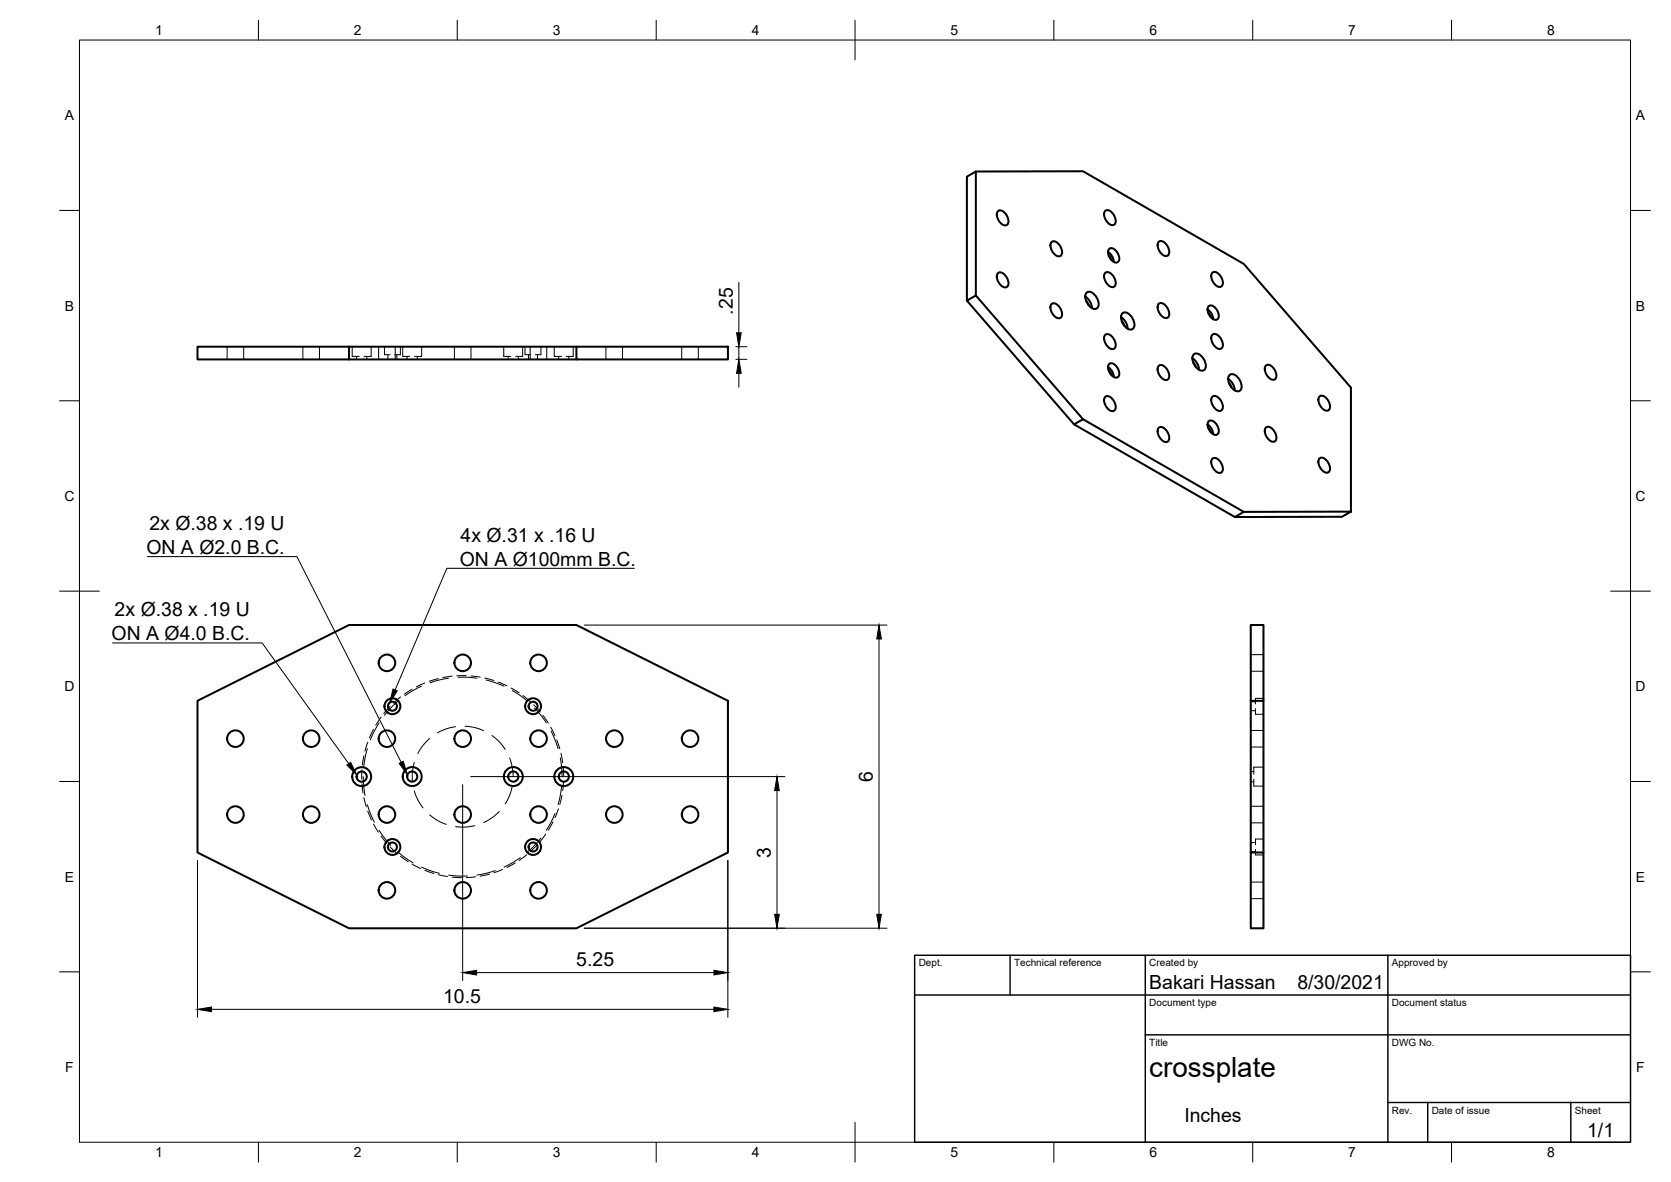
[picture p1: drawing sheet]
<svg xmlns="http://www.w3.org/2000/svg" width="420mm" height="297mm" viewBox="0 0 420 297" stroke-linecap="round" stroke-linejoin="round" font-family="sans-serif">
<!-- layer: Visible -->
<g fill="none" stroke="#000" stroke-width=".51">
<path d="M245.4 43.1l26.9-.1 40.4 23.3 27 31.1v31.2M250.9 53.1a1.69 1.69 0 0 1 2.2 1.1 1.7 1.7 0 0 1-.1 2.4 2.6 2.6 0 0 1-2.1-3.5zM277.9 53a1.69 1.69 0 0 1 2.2 1.1 1.7 1.7 0 0 1-.2 2.5 2.6 2.6 0 0 1-2-3.6zM245.4 74.3v-31.2l-2.3 1.3v31.2M250.9 68.6a1.69 1.69 0 0 1 2.2 1.1 1.7 1.7 0 0 1-.1 2.5 2.6 2.6 0 0 1-2.1-3.6zM264.4 76.4a1.69 1.69 0 0 1 2.2 1.1 1.7 1.7 0 0 1-.1 2.5 2.6 2.6 0 0 1-2.1-3.6zM264.4 60.8a1.69 1.69 0 0 1 2.2 1.1 1.7 1.7 0 0 1-.1 2.5 2.6 2.6 0 0 1-2.1-3.6zM272.9 74.5l1.2 1.3 .5 1.6M273.1 75.6l.6 1.1M273.1 73.7a1.49 1.49 0 0 1 2.3 .6l.4 .5a2.1 2.1 0 0 1 0 2.7 2.09 2.09 0 0 1-2.4-1.3 2.66 2.66 0 0 1-.3-2.5zM277.9 68.6a1.69 1.69 0 0 1 2.2 1.1 1.7 1.7 0 0 1-.2 2.4 2.6 2.6 0 0 1-2-3.5zM278.6 63.3a3.1 3.1 0 0 1 1.4 2.5"/>
<path d="M278.8 64.2l.6 1.1M278.9 62.6a1.62 1.62 0 0 1 2.1 1 1.63 1.63 0 0 1-.1 2.4 2.49 2.49 0 0 1-2-3.4zM281.9 79.7l1.1 1.2 .5 1.7M282.1 78.8a1.49 1.49 0 0 1 2.3 .7l.4 .5a2.1 2.1 0 0 1-.1 2.7 2.09 2.09 0 0 1-2.3-1.3 2.66 2.66 0 0 1-.3-2.6zM291.3 60.8a1.69 1.69 0 0 1 2.3 1.1 1.7 1.7 0 0 1-.2 2.4 2.6 2.6 0 0 1-2.1-3.5zM291.3 76.3a1.69 1.69 0 0 1 2.3 1.1 1.7 1.7 0 0 1-.2 2.5 2.6 2.6 0 0 1-2.1-3.6zM303.6 77.8a3.1 3.1 0 0 1 1.4 2.4M303.8 78.6l.6 1.1M303.9 76.9a1.62 1.62 0 0 1 2.1 1.1 1.63 1.63 0 0 1-.1 2.4 2.49 2.49 0 0 1-2-3.5zM304.8 68.5a1.69 1.69 0 0 1 2.3 1.1 1.7 1.7 0 0 1-.2 2.5 2.6 2.6 0 0 1-2.1-3.6zM87.8 87.1h-38.1v3.2h38.1M144.9 87.1h38.1v3.2h-38.1z"/>
<path d="M144.9 87.1h-57.1v3.2h57.1M277.9 84.2a1.69 1.69 0 0 1 2.2 1 1.7 1.7 0 0 1-.2 2.5 2.6 2.6 0 0 1-2-3.5zM277.9 99.7a1.69 1.69 0 0 1 2.2 1.1 1.7 1.7 0 0 1-.2 2.5 2.6 2.6 0 0 1-2-3.6zM278.6 92.3a3.1 3.1 0 0 1 1.4 2.4M278.8 93.1l.6 1.1M278.9 91.5a1.62 1.62 0 0 1 2.1 1 1.63 1.63 0 0 1-.1 2.4 2.49 2.49 0 0 1-2-3.4zM282.1 80.8l.6 1.1M291.3 91.9a1.69 1.69 0 0 1 2.3 1.1 1.7 1.7 0 0 1-.2 2.5 2.6 2.6 0 0 1-2.1-3.6zM299.8 90l1.2 1.3 .5 1.6M300 91.1l.7 1.1M300.1 89.2a1.49 1.49 0 0 1 2.3 .6l.3 .5a2.1 2.1 0 0 1 0 2.8 2.09 2.09 0 0 1-2.4-1.4 2.66 2.66 0 0 1-.2-2.5zM304.8 99.7a1.69 1.69 0 0 1 2.3 1.1 1.7 1.7 0 0 1-.2 2.5 2.6 2.6 0 0 1-2.1-3.6z"/>
<path d="M304.8 84.1a1.69 1.69 0 0 1 2.3 1.1 1.7 1.7 0 0 1-.2 2.5 2.6 2.6 0 0 1-2.1-3.6zM308.8 95.2l1.2 1.3 .5 1.6M309 96.3l.7 1.1M309 94.4a1.49 1.49 0 0 1 2.4 .6l.3 .5a2.1 2.1 0 0 1 0 2.7 2.09 2.09 0 0 1-2.4-1.3 2.66 2.66 0 0 1-.3-2.5zM318.3 91.9a1.69 1.69 0 0 1 2.2 1.1 1.7 1.7 0 0 1-.1 2.4 2.6 2.6 0 0 1-2.1-3.5zM331.8 99.6a1.69 1.69 0 0 1 2.2 1.1 1.7 1.7 0 0 1-.2 2.5 2.6 2.6 0 0 1-2-3.6zM272.3 105.4l-26.9-31.1-2.3 1.3 27 31M291.3 107.5a1.69 1.69 0 0 1 2.3 1.1 1.7 1.7 0 0 1-.2 2.5 2.6 2.6 0 0 1-2.1-3.6zM303.6 106.7a3.1 3.1 0 0 1 1.4 2.4M303.8 107.5l.6 1.1M303.9 105.9a1.62 1.62 0 0 1 2.1 1 1.63 1.63 0 0 1-.1 2.4 2.49 2.49 0 0 1-2-3.4zM304.8 115.3a1.69 1.69 0 0 1 2.3 1.1 1.7 1.7 0 0 1-.2 2.4 2.6 2.6 0 0 1-2.1-3.5z"/>
<path d="M318.3 107.4a1.69 1.69 0 0 1 2.2 1.1 1.7 1.7 0 0 1-.1 2.5 2.6 2.6 0 0 1-2.1-3.6zM331.8 115.2a1.69 1.69 0 0 1 2.2 1.1 1.7 1.7 0 0 1-.2 2.5 2.6 2.6 0 0 1-2-3.6zM310.5 129.9l2.2-1.3h27l-2.3 1.3zM312.7 128.6l-40.4-23.2-2.2 1.2 40.4 23.3M49.7 176.1l38.1-19h57.1l38.1 19v38.1l-38.1 19.1h-57.1l-38.1-19.1zM314.5 176.1v-19h3.2v19M314.5 214.2h3.2v19.1h-3.2zM314.5 214.2v-38.1h3.2v38.1"/>
<circle cx="97.3" cy="166.6" r="2.09"/>
<circle cx="98.7" cy="177.5" r="1.13"/>
<circle cx="98.7" cy="177.5" r="2"/>
<circle cx="116.3" cy="166.6" r="2.09"/>
<circle cx="134" cy="177.5" r="1.13"/>
<circle cx="134" cy="177.5" r="2"/>
<circle cx="135.4" cy="166.6" r="2.09"/>
<circle cx="59.2" cy="185.6" r="2.09"/>
<circle cx="78.2" cy="185.6" r="2.09"/>
<circle cx="90.9" cy="195.2" r="1.28"/>
<circle cx="90.9" cy="195.2" r="2.38"/>
<circle cx="97.3" cy="185.6" r="2.09"/>
<circle cx="103.6" cy="195.2" r="1.28"/>
<circle cx="103.6" cy="195.2" r="2.38"/>
<circle cx="116.3" cy="185.6" r="2.09"/>
<circle cx="129.1" cy="195.2" r="1.28"/>
<circle cx="129.1" cy="195.2" r="2.38"/>
<circle cx="135.4" cy="185.6" r="2.09"/>
<circle cx="141.8" cy="195.2" r="1.28"/>
<circle cx="141.8" cy="195.2" r="2.38"/>
<circle cx="154.5" cy="185.6" r="2.09"/>
<circle cx="173.5" cy="185.6" r="2.09"/>
<circle cx="59.2" cy="204.7" r="2.09"/>
<circle cx="78.2" cy="204.7" r="2.09"/>
<circle cx="97.3" cy="204.7" r="2.09"/>
<circle cx="98.7" cy="212.8" r="1.13"/>
<circle cx="98.7" cy="212.8" r="2"/>
<circle cx="116.3" cy="204.7" r="2.09"/>
<circle cx="134" cy="212.8" r="1.13"/>
<circle cx="134" cy="212.8" r="2"/>
<circle cx="135.4" cy="204.7" r="2.09"/>
<circle cx="154.5" cy="204.7" r="2.09"/>
<circle cx="173.5" cy="204.7" r="2.09"/>
<circle cx="97.3" cy="223.7" r="2.09"/>
<circle cx="116.3" cy="223.7" r="2.09"/>
<circle cx="135.4" cy="223.7" r="2.09"/>
</g>
<!-- layer: Hidden -->
<g fill="none" stroke="#000" stroke-width=".25">
<path d="M57.1 87.1v3.2M61.3 87.1v3.2M76.2 87.1v3.2M80.3 87.1v3.2M88.6 87.1v2.5h1.7M89.7 89.6v.7M92.2 89.6v.7M93.3 87.1v2.5h-1.8M95.2 87.1v3.2M96.7 87.1v2h1.4M97.5 89.1v1.2M99.4 87.1v3.2"/>
<path d="M99.8 89.1v1.2M100.7 87.1v2h-1.4M101.3 87.1v2.5h1.7M102.4 89.6v.7M104.9 89.6v.7M106 87.1v2.5h-1.8M114.3 87.1v3.2M118.4 87.1v3.2M126.7 87.1v2.5h1.7M127.8 89.6v.7M130.3 89.6v.7M131.4 87.1v2.5h-1.8"/>
<path d="M132 87.1v2h1.4M132.9 89.1v1.2M133.3 87.1v3.2M135.1 89.1v1.2M136 87.1v2h-1.4M137.5 87.1v3.2M139.4 87.1v2.5h1.8M140.5 89.6v.7M143 89.6v.7M144.1 87.1v2.5h-1.8M152.4 87.1v3.2M156.5 87.1v3.2"/>
<path d="M171.4 87.1v3.2M175.6 87.1v3.2M314.5 178.6h1.2M314.5 176.4h1.2M314.5 168.7h3.2M314.5 164.5h3.2M315.7 178.1v1.4h2M317.7 175.5h-2v1.4M314.5 196.5h.8M314.5 193.9h.8M314.5 187.7h3.2M314.5 183.6h3.2"/>
<path d="M315.3 195.8v1.8h2.4M317.7 192.8h-2.4v1.8M314.5 214h1.2M314.5 211.7h1.2M314.5 206.8h3.2M314.5 202.6h3.2M315.7 213.5v1.3h2M317.7 210.8h-2v1.5M314.5 225.8h3.2M314.5 221.7h3.2"/>
</g>
<!-- layer: Border -->
<g fill="none" stroke="#000" stroke-width=".25">
<path d="M20 10.1h390v276.9h-390zM65 5.1v5M115 5.1v5M165 5.1v5M215 5.1v10M265 5.1v5M315 5.1v5M365 5.1v5M15 52.9h5M410 52.9h5M15 100.7h5M410 100.7h5"/>
<path d="M15 148.6h10M405 148.6h10M15 196.4h5M410 196.4h5M15 244.2h5M410 244.2h5M65 287v5M115 287v5M165 287v5M215 282.1v9.9M265 287v5M315 287v5"/>
<path d="M365 287v5"/>
</g>
<!-- layer: TitleBlock -->
<path d="M230 240.1h180v46.9h-180zM230 250h180M254 240.1v9.9M288 240.1v46.9M349 240.1v46.9M288 260.1h122M349 277.1h61M359 277.1v9.9M395 277.1v9.9" fill="none" stroke="#000" stroke-width=".36"/>
<!-- layer: Sketch1 -->
<g fill="none" stroke="#000" stroke-width=".25">
<path d="M98.1 177.5l-1.6 1.8M100 176.3l-3.3 3.4M100.7 175.2l-1.8 1.5M103.6 173.2l-2 1.3M106 172.5l-4.2 2.3M106.8 171.6l-2.1 1M110.2 170.5l-2.3 .7M112.8 170.4l-2.2 .4-2.4 .8M113.7 169.9l-2.4 .4M115.1 170.2h2.7l2.1 .2M117.2 169.8h-2.3M118.4 169.9l2.3 .3"/>
<path d="M121.9 170.4l2.3 .6M122.2 170.9l4.5 1.5M125.3 171.4l2.2 .9M128.5 172.9l2 1.2M128.8 173.5l3.9 2.8M131.5 174.8l1.8 1.5M134.2 177.1l1.6 1.7M134.4 177.9l3 3.8M136.5 179.8l1.4 1.9M91 193.4v2.4M91 197l.3 2.3M91.3 195.2l.5 4.7"/>
<path d="M91.5 189.9l-.4 2.3M92.4 188.1l-.9 4.7M92.5 186.5l-.7 2.3M93.9 183.3l-1 2.1M95.3 181.7l-2.2 4.2M95.8 180.3l-1.3 1.9M104.2 191.6l-.5 2v2.8M104.2 198.8l.7 1.9 1.5 2.3M108 185.6l-1.4 1.5-1.5 2.3M114.5 182.6l-2 .5-2.5 1.1M116.9 182.5h.7a11.3 11.3 0 0 1 4 1.1M123.7 184.8l2.1 1.9 1.2 1.6"/>
<path d="M128.1 190.5l.8 2.6 .1 2.1M128.8 197.6l-.8 2.6-1 1.8M138.5 182.7l1 2.2M138.6 183.7l1.7 4.4M140 185.9l.8 2.3M140.9 190.4l.4 4.8M141.1 189.3l.4 2.4M141.2 197.5l-.9 4.7M141.3 199.9l-.5 2.2M141.6 192.8l.1 2.4M141.7 196.3l-.2 2.4M91.5 200.5l.6 2.2"/>
<path d="M92.4 202.2l1.7 4.4M92.5 203.9l.9 2.1M93.9 207.1l1.2 2M95.3 208.7l3 3.7M95.8 210.1l1.5 1.8M98.1 212.8l1.7 1.6M100 214.1l3.8 2.7M100.7 215.2l1.9 1.4M103.7 217.2l2 1.1M106 217.9l4.5 1.6M106.8 218.7l2.3 .8M108 204.8l1.7 1.2 2.5 1.2"/>
<path d="M110.2 219.8l2.3 .5M112.8 219.9l2.1 .2h2.6M119.4 207.5l-2.8 .4-2-.2M123.1 219.7l-2.3 .5M124.5 218.8l-2.4 .7-2.2 .4M125.5 203.9l-2.1 1.8-1.8 1M126.4 218.5l-2.2 .8M129.6 216.9l-2.1 1.1M130.9 215.5l-4.2 2.4M132.4 214.8l-1.8 1.4M135 212.4l-1.7 1.6M136 210.6l-3.3 3.4"/>
<path d="M137.2 209.6l-1.4 1.9M139 206.6l-1.1 2M139.6 204.4l-.9 2-1.3 2.3M140.4 203.3l-.8 2.2M113.7 220.4l2.4 .2M119.6 220.4l-2.4 .1"/>
</g>
<!-- layer: Hole Notes -->
<path d="M98.8 173.2l1.1 .4-1.9 3zM87.2 192.3l1-.7 1.5 3.2zM100.4 191.8l1-.5 1 3.4z" fill="#000" stroke="#000" stroke-width=".25"/>
<path d="M37 139.9h37.7l26.2 51.7M159.5 142.8h-47.1l-13 30.6M28.3 161.6h37.6l21.8 30.3" fill="none" stroke="#000" stroke-width=".25"/>
<!-- layer: FD_Dimensions -->
<g fill="none" stroke="#000" stroke-width=".25">
<path d="M185.8 71v12.6M185 90.3h2.8M185 87.1h2.8M185.8 87.1v3.2M185.8 93.8v3.5M146.9 157.1h76.1M221 160.6v69.2M116.3 197.2v49.2M118.3 195.2h79.1M195.4 198.7v31.1M49.7 216.2v39.5M183 216.2v39.5"/>
<path d="M146.9 233.3h76.1M53.2 253.6h126.3M119.8 244.4h59.7"/>
</g>
<path d="M185.8 90.3l.6 3.5h-1.2zM185.2 83.6h1.2l-.6 3.5zM221 157.1l.6 3.5h-1.1zM195.4 195.2l.5 3.5h-1.1zM194.8 229.8h1.1l-.5 3.5zM220.5 229.8h1.1l-.6 3.5zM49.7 253.6l3.5-.5v1.1zM116.3 244.4l3.5-.6v1.2zM179.5 253.1l3.5 .5-3.5 .6zM179.5 243.8l3.5 .6-3.5 .6z" fill="#000" stroke="#000" stroke-width=".25"/>
<text font-size="7" x="289" y="270.6">crossplate</text>
<g font-size="4.9">
<text x="184.2" y="79.1" transform="rotate(-90 184.2 79.1)">.25</text>
<text x="37.6" y="133.2">2x Ø.38 x .19 U</text>
<text x="115.8" y="136.2">4x Ø.31 x .16 U</text>
<text x="36.8" y="139.2">ON A Ø2.0 B.C.</text>
<text x="115.6" y="142.1">ON A Ø100mm B.C.</text>
<text x="28.8" y="154.9">2x Ø.38 x .19 U</text>
<text x="28.1" y="160.9">ON A Ø4.0 B.C.</text>
<text x="219.5" y="196.5" transform="rotate(-90 219.5 196.5)">6</text>
<text x="193.8" y="215.6" transform="rotate(-90 193.8 215.6)">3</text>
<text x="144.9" y="242.9">5.25</text>
<text x="289" y="248.5">Bakari Hassan</text>
<text x="326.2" y="248.5">8/30/2021</text>
<text x="111.4" y="252.1">10.5</text>
<text x="297.8" y="282">Inches</text>
<text x="399.1" y="285.7">1/1</text>
</g>
<g font-size="3.5">
<text x="39" y="8.8">1</text>
<text x="89" y="8.8">2</text>
<text x="139" y="8.8">3</text>
<text x="189" y="8.8">4</text>
<text x="239" y="8.8">5</text>
<text x="289" y="8.8">6</text>
<text x="339" y="8.8">7</text>
<text x="389" y="8.8">8</text>
<text x="16.3" y="30.2">A</text>
<text x="411.3" y="30.2">A</text>
<text x="16.3" y="78">B</text>
<text x="411.3" y="78">B</text>
<text x="16.2" y="125.9">C</text>
<text x="411.2" y="125.9">C</text>
<text x="16.2" y="173.7">D</text>
<text x="411.2" y="173.7">D</text>
<text x="16.3" y="221.6">E</text>
<text x="411.3" y="221.6">E</text>
<text x="16.4" y="269.4">F</text>
<text x="411.4" y="269.4">F</text>
<text x="39" y="290.8">1</text>
<text x="89" y="290.8">2</text>
<text x="139" y="290.8">3</text>
<text x="189" y="290.8">4</text>
<text x="239" y="290.8">5</text>
<text x="289" y="290.8">6</text>
<text x="339" y="290.8">7</text>
<text x="389" y="290.8">8</text>
</g>
<g font-size="2.5">
<text x="231" y="242.9">Dept.</text>
<text x="255" y="242.9">Technical reference</text>
<text x="289" y="242.9">Created by</text>
<text x="350" y="242.9">Approved by</text>
<text x="289" y="252.8">Document type</text>
<text x="350" y="252.8">Document status</text>
<text x="289" y="262.9">Title</text>
<text x="350" y="262.9">DWG No.</text>
<text x="350" y="279.9">Rev.</text>
<text x="360" y="279.9">Date of issue</text>
<text x="396" y="279.9">Sheet</text>
</g>
</svg>
